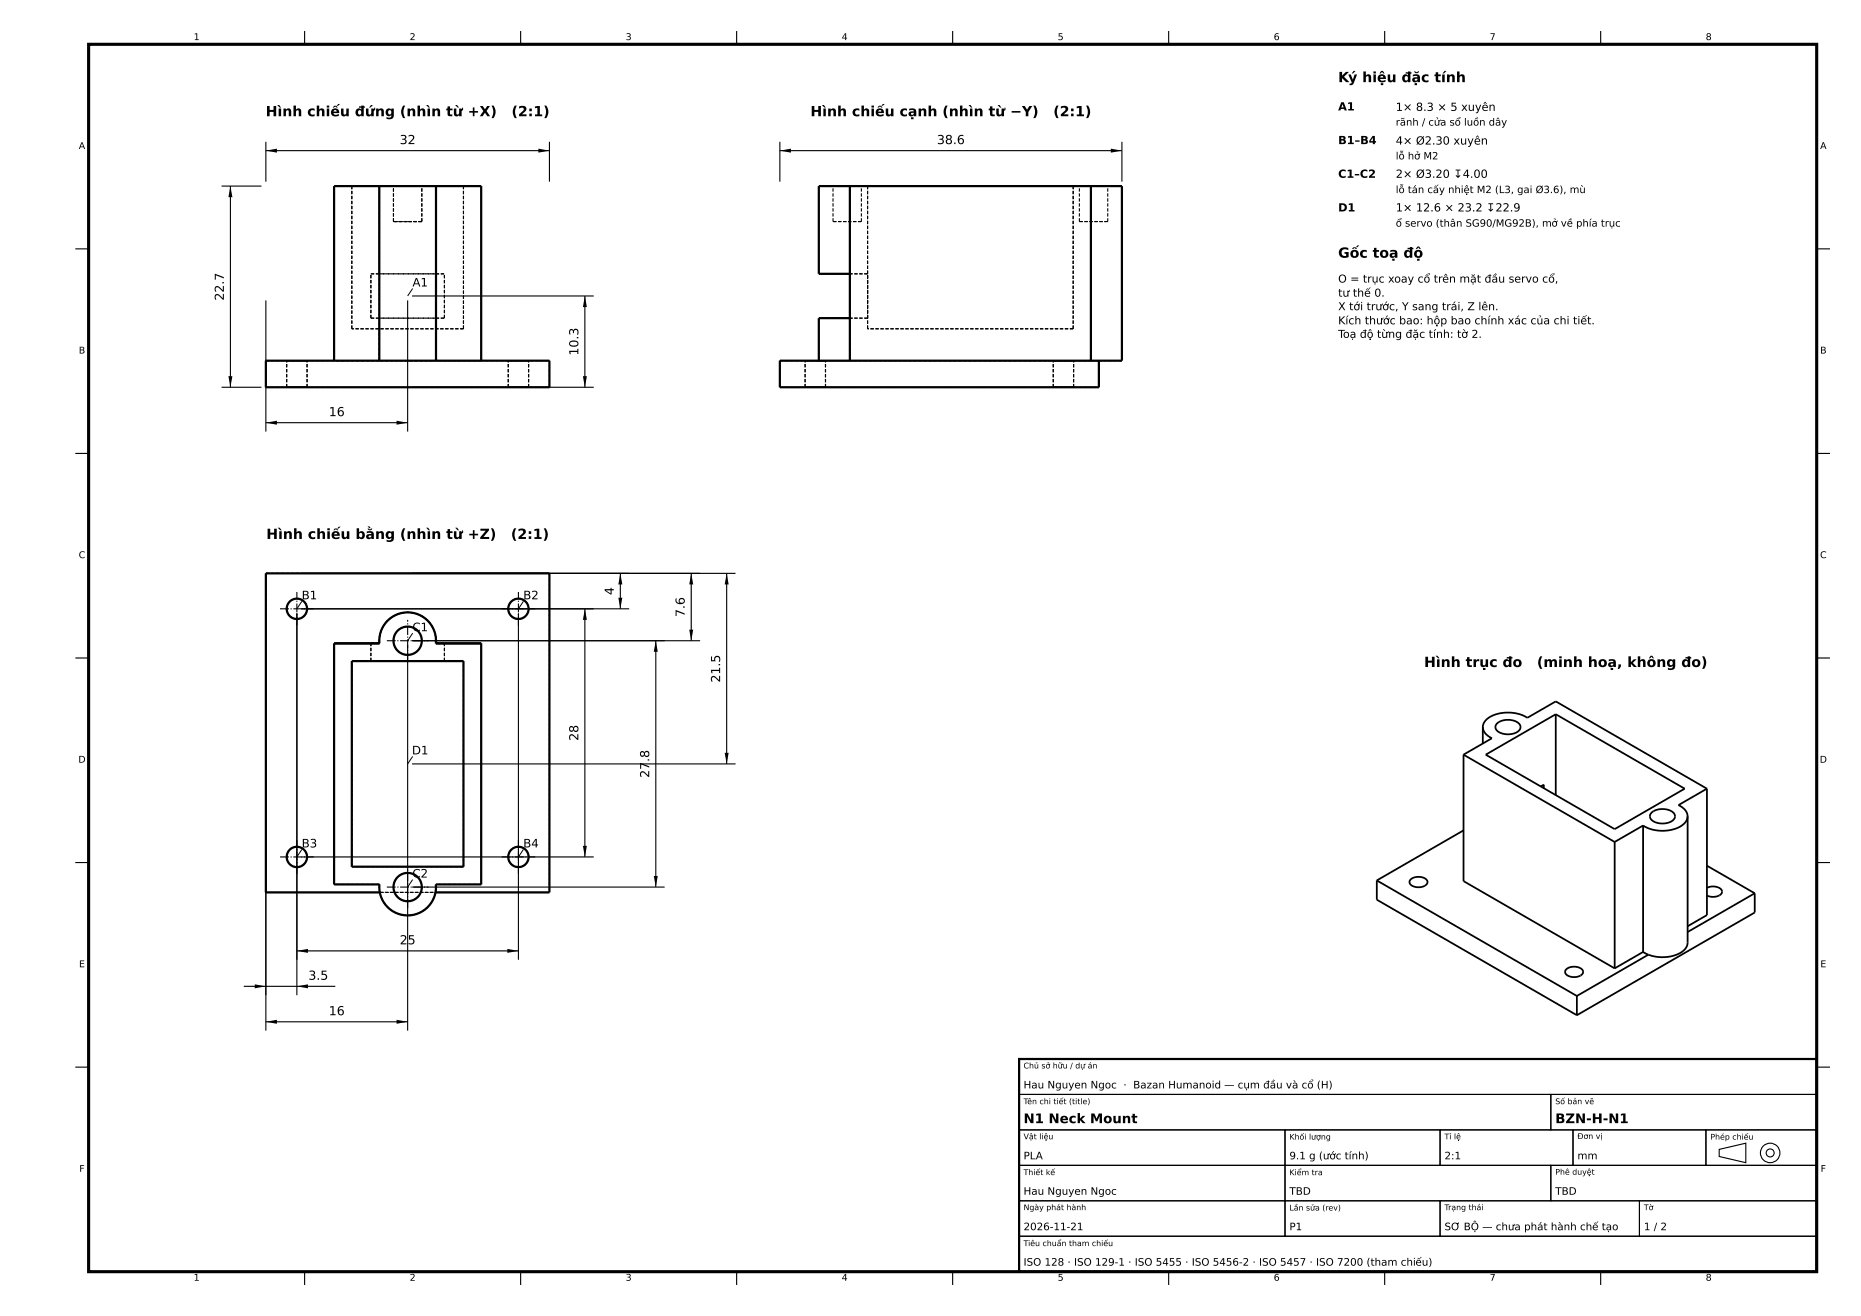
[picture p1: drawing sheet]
<svg xmlns="http://www.w3.org/2000/svg" width="420mm" height="297mm" viewBox="0 0 420 297" stroke-linecap="round" stroke-linejoin="round" font-family="sans-serif">
<g fill="#000">
<path d="M60 34l2.5-.5v1zM121.5 33.5l2.5 .5-2.5 .5zM176 34l2.5-.5v1zM250.7 33.5l2.5 .5-2.5 .5zM52 42l.5 2.5h-1zM132 66.8l.5 2.5h-.9zM51.5 84.9h1l-.5 2.5zM60 95.4l2.5-.5v1zM89.5 94.9l2.5 .5-2.5 .5zM131.6 84.9h.9l-.5 2.5zM132 137.4l.5 2.5h-.9zM140 129.4l.4 2.5h-.9z"/>
<path d="M139.5 134.9h.9l-.4 2.5zM156 129.4l.5 2.5h-.9zM164 129.4l.4 2.5h-.9zM148 144.6l.5 2.5h-.9zM155.6 142.1h.9l-.5 2.5zM163.5 169.9h.9l-.4 2.5zM131.6 190.9h.9l-.5 2.5zM67 214.6l2.5-.4v.9zM114.5 214.2l2.5 .4-2.5 .5zM147.6 197.7h.9l-.5 2.5zM57.5 222.2l2.5 .4-2.5 .5zM60 230.6l2.5-.4v.9z"/>
<path d="M67 222.6l2.5-.4v.9zM89.5 230.2l2.5 .4-2.5 .5z"/>
</g>
<path d="M20 10h390v277h-390z" fill="none" stroke="#000" stroke-width=".7" stroke-linecap="butt"/>
<g fill="none" stroke="#000" stroke-width=".5">
<path d="M85.6 42h12.8M85.6 42h-10.2v39.4M85.6 42v39.4M98.4 42h10.2v39.4M98.4 42v39.4M191.8 42h-7v19.8h7M191.8 42h54.4M191.8 42v39.4M246.2 42h7v39.4h-5.2M246.2 42v39.4M191.8 71.8h-7v9.6M60 81.4h64v6h-64z"/>
<path d="M176 81.4h72v6h-72zM75.4 145.2h10.2a6.4 6.4 0 0 1 6.4-7 6.4 6.4 0 0 1 6.4 7h10.2v54.4h-10.2a6.4 6.4 0 0 1-6.4 7 6.4 6.4 0 0 1-6.4-7h-10.2zM79.4 149.2h25.2v46.4h-25.2zM85.7 201.4h-25.7v-72h64v72h-25.7M230 239h180v48h-180z"/>
<circle cx="67" cy="137.4" r="2.3"/>
<circle cx="117" cy="137.4" r="2.3"/>
<circle cx="92" cy="144.6" r="3.2"/>
<circle cx="67" cy="193.4" r="2.3"/>
<circle cx="117" cy="193.4" r="2.3"/>
<circle cx="92" cy="200.2" r="3.2"/>
</g>
<g fill="none" stroke="#000" stroke-width=".25">
<path d="M68.8 7v3M117.5 7v3M166.3 7v3M215 7v3M263.8 7v3M312.5 7v3M361.2 7v3M60 32v9M60 34h64M124 32v9M176 34h77.2M176 32v9"/>
<path d="M253.2 32v9M17 56.2h3M50 42h9M52 42v45.4M410 56.2h3M60 67.8v29.6M92 67.8v29.6M93 66.8h41M132 66.8v20.6M50 87.4h9M60 95.4h32M93 87.4h41"/>
<path d="M17 102.3h3M410 102.3h3M60 138.4v94.2M67 138.4v86.2M68 137.4h74M68 129.4h98M117 138.4v78.2M132 137.4v56M140 129.4v8M156 129.4v15.2M164 129.4v43M17 148.5h3"/>
<path d="M92 145.6v87M93 144.6h65M148 144.6v55.6M410 148.5h3M93 172.4h73M17 194.7h3M68 193.4h66M410 194.7h3M67 214.6h50M93 200.2h57M55 222.6h20.7M60 230.6h32"/>
<path d="M230 239h180v8h-180zM17 240.8h3M230 247h120v8h-120zM230 255h60v8h-60zM290 255h35v8h-35zM325 255h30v8h-30zM350 247h60v8h-60zM355 255h30v8h-30zM385 255h25v8h-25zM388 259.4l6-1.4v4.4l-6-1.4zM410 240.8h3M230 263h60v8h-60z"/>
<path d="M230 271h60v8h-60zM230 279h180v8h-180zM290 263h60v8h-60zM290 271h35v8h-35zM325 271h45v8h-45zM350 263h60v8h-60zM370 271h40v8h-40zM68.8 287v3M117.5 287v3M166.3 287v3M215 287v3M263.8 287v3"/>
<path d="M312.5 287v3M361.2 287v3"/>
<circle cx="399.5" cy="260.2" r="2.2"/>
<circle cx="399.5" cy="260.2" r=".9"/>
</g>
<g fill="none" stroke="#000" stroke-width=".25" stroke-dasharray=".7 .4" stroke-linecap="butt">
<path d="M79.4 42h25.2M85.6 42h-10.2M88.8 42h6.4M88.8 50h6.4M88.8 50v-8M92 42h-3.2M92 50h-3.2M95.2 42h-3.2M95.2 50h-3.2M95.2 50v-8M98.4 42h-12.8M108.6 42h-10.2"/>
<path d="M188 42h6.4M188 50v-8M188 50h6.4M191.8 42h-7M194.4 42h-6.4M194.4 50h-6.4M194.4 50v-8M242.2 42h-46.4M243.6 42h6.4M243.6 50v-8M243.6 50h6.4M246.2 42h-54.4"/>
<path d="M250 42h-6.4M250 50h-6.4M250 50v-8M253.2 42h-7M79.4 74.2v-32.2M83.7 61.8h1.9M83.7 71.8v-10M83.7 71.8h1.9M83.7 71.8h16.6M83.7 61.8h16.6M85.6 61.8v-19.8M98.4 71.8h1.9"/>
<path d="M98.4 61.8h1.9M98.4 61.8v-19.8M98.4 71.8h-12.8M98.4 61.8h-12.8M100.3 71.8v-10M104.6 74.2v-32.2M104.6 74.2h-25.2M191.8 61.8v-19.8M191.8 71.8v-10M191.8 71.8h-7M191.8 61.8h-7M195.8 71.8h-4"/>
<path d="M195.8 61.8h-4M195.8 71.8v-10M195.8 74.2v-32.2M242.2 74.2v-32.2M242.2 74.2h-46.4M60 87.4h64M60 87.4v-6M60 81.4h64M64.7 87.4h2.3M64.7 81.4h2.3M64.7 87.4v-6M67 87.4h2.3"/>
<path d="M67 81.4h2.3M69.3 87.4h-4.6M69.3 81.4h-4.6M69.3 87.4v-6M75.4 81.4v-39.4M85.6 81.4h.1M85.6 81.4h12.8M85.6 81.4v-9.6M85.6 81.4v-39.4M85.6 81.4h-10.2M85.7 81.4h12.6M98.3 81.4h.1"/>
<path d="M98.4 81.4v-39.4M98.4 81.4v-9.6M108.6 81.4h-10.2M108.6 81.4v-39.4M114.7 87.4h2.3M114.7 81.4h2.3M114.7 87.4v-6M117 87.4h2.3M117 81.4h2.3M119.3 87.4h-4.6M119.3 81.4h-4.6M119.3 87.4v-6"/>
<path d="M124 87.4v-6M176 87.4h72M176 87.4v-6M176 81.4h72M181.7 87.4h4.6M181.7 81.4h4.6M181.7 87.4v-6M184.8 81.4h7M186.3 87.4h-4.6M186.3 81.4h-4.6M186.3 87.4v-6M191.8 81.4v-9.6"/>
<path d="M191.8 81.4h-7M191.8 81.4v-39.4M237.7 87.4h4.6M237.7 81.4h4.6M237.7 87.4v-6M242.3 87.4h-4.6M242.3 81.4h-4.6M242.3 87.4v-6M246.2 81.4v-39.4M246.2 81.4h1.8M246.2 81.4h-54.4M248 81.4h-1.8"/>
<path d="M248 87.4v-6M253.2 81.4h-5.2M60 129.4h64M60 129.4v72M67 139.7a2.3 2.3 0 0 0 2.1-3.3 2.3 2.3 0 0 0-3.9-.4 2.3 2.3 0 0 0 1.4 3.7h.4M117 139.7a2.3 2.3 0 0 0 2.1-3.3 2.3 2.3 0 0 0-3.9-.4 2.3 2.3 0 0 0 1.4 3.7h.4M124 129.4v72M83.7 145.2h1.9M83.7 149.2h16.6M83.7 149.2v-4M85.6 145.2h-1.9M85.6 145.2a6.4 6.4 0 0 1 6.4-7 6.4 6.4 0 0 1 6.4 7"/>
<path d="M92 141.4a3.2 3.2 0 0 0-2.9 4.7 3.2 3.2 0 0 0 5.5 .4 3.2 3.2 0 0 0-2.1-5.1h-.5M98.4 145.2a6.4 6.4 0 0 0-6.4-7 6.4 6.4 0 0 0-6.4 7M98.4 145.2h1.9M100.3 145.2h-1.9M100.3 149.2v-4M104.6 149.2h-25.2M67 195.7a2.3 2.3 0 0 0 2.1-3.3 2.3 2.3 0 0 0-3.9-.4 2.3 2.3 0 0 0 1.4 3.7h.4M75.4 199.6v-54.4M79.4 195.6v-46.4M85.6 199.6l.1 1.8M85.6 199.6h-10.2M92 197a3.2 3.2 0 0 0-2.9 4.7 3.2 3.2 0 0 0 5.5 .4 3.2 3.2 0 0 0-2.1-5.1h-.5"/>
<path d="M104.6 195.6h-25.2M104.6 195.6v-46.4M108.6 199.6h-10.2M108.6 199.6v-54.4M117 195.7a2.3 2.3 0 0 0 2.1-3.3 2.3 2.3 0 0 0-3.9-.4 2.3 2.3 0 0 0 1.4 3.7h.4M60 201.4h64M85.7 201.4a6.4 6.4 0 0 0 6.3 5.2 6.4 6.4 0 0 0 6.3-5.2M85.7 201.4h12.6M98.3 201.4l.1-1.8"/>
</g>
<path d="M63.2 137.4h7.6M113.2 137.4h7.6M67 141.2v-7.6M87.3 144.6h9.4M92 149.3v-9.4M117 141.2v-7.6M63.2 193.4h7.6M67 197.2v-7.6M113.2 193.4h7.6M117 197.2v-7.6M87.3 200.2h9.4M92 204.9v-9.4" fill="none" stroke="#000" stroke-width=".25" stroke-dasharray="2 .4 .3 .4" stroke-linecap="butt"/>
<path d="M93.1 65.1l-1.1 1.7M68.1 135.7l-1.1 1.7M118.1 135.7l-1.1 1.7M93.1 142.9l-1.1 1.7M93.1 170.7l-1.1 1.7M68.1 191.7l-1.1 1.7M93.1 198.5l-1.1 1.7M118.1 191.7l-1.1 1.7" fill="none" stroke="#000" stroke-width=".23"/>
<g fill="none" stroke="#000" stroke-width=".4">
<path d="M330.3 170.3v28.5l34.1 19.7M330.3 170.3l34.1 19.7M334.6 164.1a4 4 0 0 1 3.8-3.1 8.6 8.6 0 0 1 6.3 1l6.4-3.7 34.1 19.7M334.6 164.1a3.1 3.1 0 0 0 2.1 2.5l-6.4 3.7M334.6 164.1v3.7M335.3 170.3l15.8-9.1 29.1 16.8-15.8 9.1zM337.8 163.3a3.9 3.9 0 0 1 5.2 .3 1.41 1.41 0 0 1-1.1 1.9 3.6 3.6 0 0 1-4.3-.9 1.04 1.04 0 0 1 .2-1.3zM347.7 177.5l.7-.4v.8M351.1 161.2v18.2M385.2 178l-6.4 3.7a3.1 3.1 0 0 1 2.1 2.5M385.2 178v28.5l-4.3 2.5M310.7 198.7v4.3l45.2 26.1"/>
<path d="M310.7 198.7l45.2 26.1M318.4 198.4a2.54 2.54 0 0 1 3.8 .6 1.55 1.55 0 0 1-2 1.2 1.63 1.63 0 0 1-2.1-1.4zM330.3 187.4l-19.6 11.3M364.4 190v28.5M370.8 186.3l-6.4 3.7M370.8 186.3v28.5M372.7 183.4a3.9 3.9 0 0 1 5.2 .3 1.41 1.41 0 0 1-1.1 1.9 3.6 3.6 0 0 1-4.3-.9 1.04 1.04 0 0 1 .2-1.3zM380.9 184.2a4 4 0 0 1-3.8 3.1 8.6 8.6 0 0 1-6.3-1M380.9 184.2v28.6a3.5 3.5 0 0 1-3.1 2.8 9.3 9.3 0 0 1-5.8-.1M385.2 195.4l10.8 6.2M353.6 218.7a2.54 2.54 0 0 1 3.7 .5 1.55 1.55 0 0 1-1.9 1.3 1.63 1.63 0 0 1-2.1-1.4zM370.8 214.8l1.2 .7"/>
<path d="M370.8 214.8l-6.4 3.7M372 215.5l-16.1 9.3M385.2 200.4a2.64 2.64 0 0 1 3.4 .7 1.14 1.14 0 0 1-1.2 1.2l-1.1 .1-1.1-.3M396 201.6l-15.1 8.7M396 201.6v4.3l-40.1 23.2M355.9 224.8v4.3"/>
</g>
<g font-size="3.2">
<text x="302" y="18.5">Ký hiệu đặc tính</text>
<text x="60" y="26.2">Hình chiếu đứng (nhìn từ +X)</text>
<text x="115.4" y="26.2">(2:1)</text>
<text x="182.9" y="26.2">Hình chiếu cạnh (nhìn từ −Y)</text>
<text x="237.7" y="26.2">(2:1)</text>
<text x="302" y="58.2">Gốc toạ độ</text>
<text x="60.1" y="121.6">Hình chiếu bằng (nhìn từ +Z)</text>
<text x="115.3" y="121.6">(2:1)</text>
<text x="321.4" y="150.5">Hình trục đo</text>
<text x="346.9" y="150.5">(minh hoạ, không đo)</text>
</g>
<g font-size="3">
<text x="231" y="253.5">N1 Neck Mount</text>
<text x="351" y="253.5">BZN-H-N1</text>
</g>
<g font-size="2.8">
<text x="90.2" y="32.5">32</text>
<text x="211.5" y="32.5">38.6</text>
<text x="50.5" y="67.8" transform="rotate(-90 50.5 67.8)">22.7</text>
<text x="130.5" y="80.2" transform="rotate(-90 130.5 80.2)">10.3</text>
<text x="74.2" y="93.9">16</text>
<text x="138.5" y="134.3" transform="rotate(-90 138.5 134.3)">4</text>
<text x="154.5" y="139.2" transform="rotate(-90 154.5 139.2)">7.6</text>
<text x="162.5" y="154" transform="rotate(-90 162.5 154)">21.5</text>
<text x="130.5" y="167.2" transform="rotate(-90 130.5 167.2)">28</text>
<text x="146.5" y="175.5" transform="rotate(-90 146.5 175.5)">27.8</text>
<text x="90.2" y="213.1">25</text>
<text x="69.6" y="221.1">3.5</text>
<text x="74.2" y="229.1">16</text>
</g>
<g font-size="2.6">
<text x="93.1" y="64.7">A1</text>
<text x="68.1" y="135.3">B1</text>
<text x="118.1" y="135.3">B2</text>
<text x="93.1" y="142.5">C1</text>
<text x="93" y="170.3">D1</text>
<text x="68.1" y="191.3">B3</text>
<text x="118.1" y="191.3">B4</text>
<text x="93.1" y="198.1">C2</text>
</g>
<g font-size="2.5">
<text x="302" y="24.9">A1</text>
<text x="315" y="25">1× 8.3 × 5 xuyên</text>
<text x="302" y="32.5">B1–B4</text>
<text x="315" y="32.6">4× Ø2.30 xuyên</text>
<text x="302" y="40.1">C1–C2</text>
<text x="315" y="40.1">2× Ø3.20 ↧4.00</text>
<text x="302" y="47.7">D1</text>
<text x="315" y="47.7">1× 12.6 × 23.2 ↧22.9</text>
<text x="302" y="63.8">O = trục xoay cổ trên mặt đầu servo cổ,</text>
<text x="302" y="67">tư thế 0.</text>
<text x="302" y="70">X tới trước, Y sang trái, Z lên.</text>
<text x="302" y="73.2">Kích thước bao: hộp bao chính xác của chi tiết.</text>
<text x="302" y="76.3">Toạ độ từng đặc tính: tờ 2.</text>
</g>
<g font-size="2.3">
<text x="315" y="28.3">rãnh / cửa sổ luồn dây</text>
<text x="315" y="36">lỗ hở M2</text>
<text x="315" y="43.6">lỗ tán cấy nhiệt M2 (L3, gai Ø3.6), mù</text>
<text x="315" y="51.1">ổ servo (thân SG90/MG92B), mở về phía trục</text>
<text x="231" y="245.6">Hau Nguyen Ngoc · Bazan Humanoid — cụm đầu và cổ (H)</text>
<text x="231" y="261.6">PLA</text>
<text x="291" y="261.6">9.1 g (ước tính)</text>
<text x="326" y="261.6">2:1</text>
<text x="356" y="261.6">mm</text>
<text x="231" y="269.6">Hau Nguyen Ngoc</text>
<text x="291" y="269.6">TBD</text>
<text x="351" y="269.6">TBD</text>
<text x="231" y="277.6">2026-11-21</text>
<text x="291" y="277.6">P1</text>
<text x="326" y="277.6">SƠ BỘ — chưa phát hành chế tạo</text>
<text x="371" y="277.6">1 / 2</text>
<text x="231" y="285.6">ISO 128 · ISO 129-1 · ISO 5455 · ISO 5456-2 · ISO 5457 · ISO 7200 (tham chiếu)</text>
</g>
<g font-size="2.1">
<text x="43.7" y="9">1</text>
<text x="92.5" y="9">2</text>
<text x="141.2" y="9">3</text>
<text x="190" y="9">4</text>
<text x="238.7" y="9">5</text>
<text x="287.5" y="9">6</text>
<text x="336.2" y="9">7</text>
<text x="385" y="9">8</text>
<text x="17.8" y="33.6">A</text>
<text x="410.8" y="33.6">A</text>
<text x="17.8" y="79.8">B</text>
<text x="410.8" y="79.8">B</text>
<text x="17.8" y="126">C</text>
<text x="410.8" y="126">C</text>
<text x="17.7" y="172.1">D</text>
<text x="410.7" y="172.1">D</text>
<text x="17.8" y="218.3">E</text>
<text x="410.8" y="218.3">E</text>
<text x="17.9" y="264.5">F</text>
<text x="410.9" y="264.5">F</text>
<text x="43.7" y="289">1</text>
<text x="92.5" y="289">2</text>
<text x="141.2" y="289">3</text>
<text x="190" y="289">4</text>
<text x="238.7" y="289">5</text>
<text x="287.5" y="289">6</text>
<text x="336.2" y="289">7</text>
<text x="385" y="289">8</text>
</g>
<g font-size="1.8">
<text x="231" y="241.1">Chủ sở hữu / dự án</text>
<text x="231" y="249.2">Tên chi tiết (title)</text>
<text x="351" y="249.2">Số bản vẽ</text>
<text x="231" y="257.1">Vật liệu</text>
<text x="291" y="257.2">Khối lượng</text>
<text x="326" y="257.1">Tỉ lệ</text>
<text x="356" y="257">Đơn vị</text>
<text x="386" y="257.2">Phép chiếu</text>
<text x="231" y="265.2">Thiết kế</text>
<text x="291" y="265.2">Kiểm tra</text>
<text x="351" y="265.1">Phê duyệt</text>
<text x="231" y="273.1">Ngày phát hành</text>
<text x="291" y="273.2">Lần sửa (rev)</text>
<text x="326" y="273.1">Trạng thái</text>
<text x="371" y="273.1">Tờ</text>
<text x="231" y="281.2">Tiêu chuẩn tham chiếu</text>
</g>
</svg>
